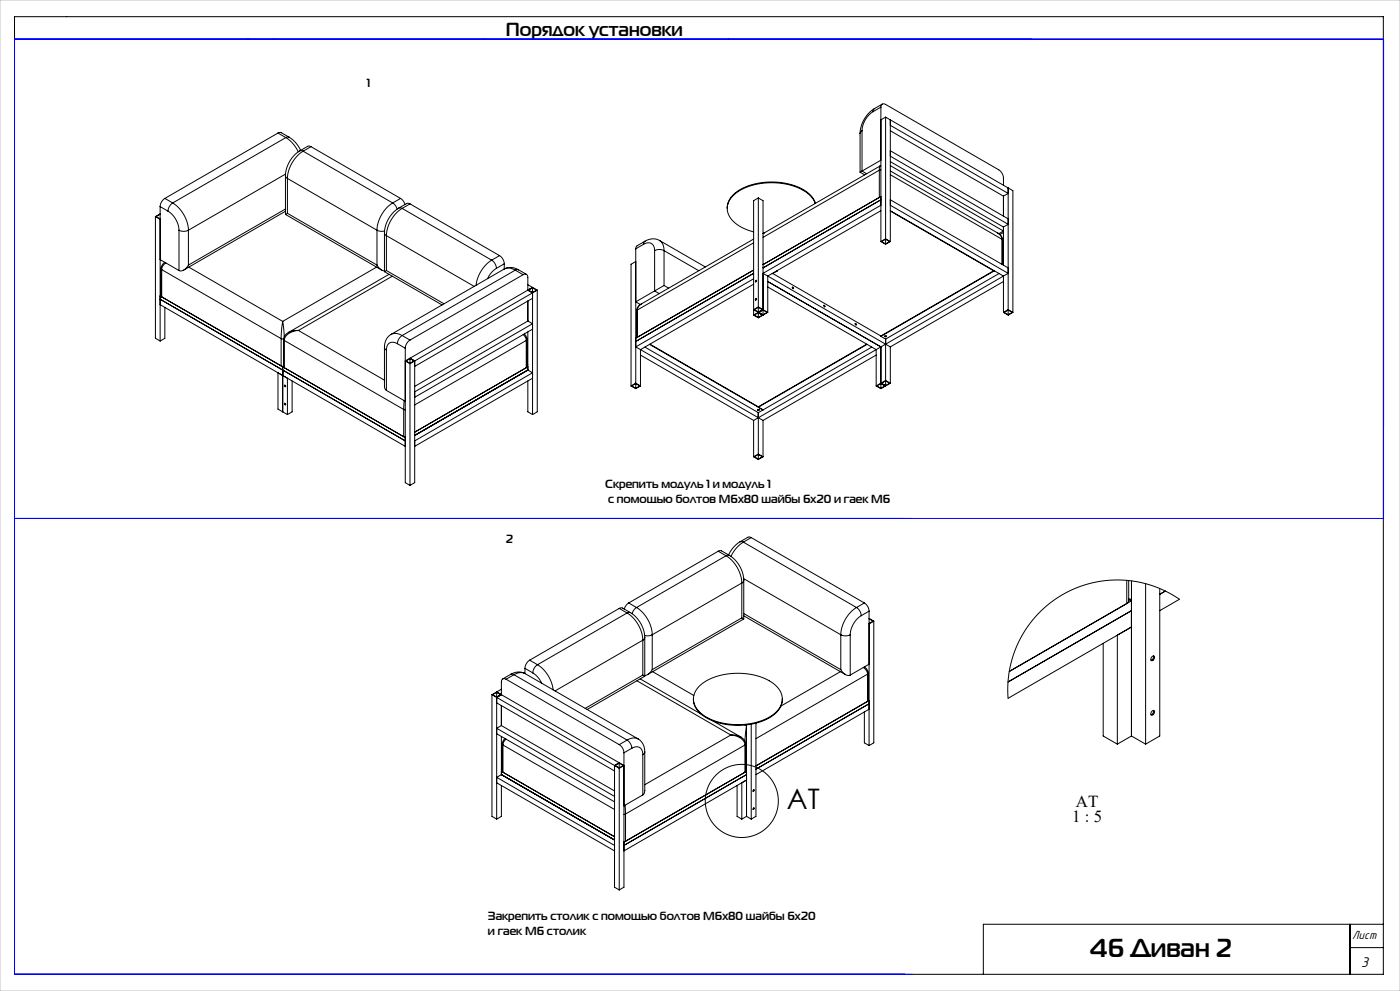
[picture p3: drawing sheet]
<svg xmlns="http://www.w3.org/2000/svg" width="420mm" height="297mm" viewBox="0 0 420 297" stroke-linecap="round" stroke-linejoin="round" font-family="sans-serif">
<g fill="none" stroke="#000" stroke-width=".3">
<path d="M4.4 5h410.6v287h-410.6zM83.4 39.9l.9-.2 2.5 1.4M83.4 39.9l-33.9 19.6M83.4 39.9l2.4 1.3M258.6 39.2l-.6 .8M258.6 39.2v12.1M261.9 33.5a7.3 7.3 0 0 0-3.3 5.7M262.3 32.6l-.4 .9M262.3 32.6a9.3 9.3 0 0 0-4.3 7.4M264.3 32.1l.4-.9 1 .1 33.9 19.6 .8 .7 .5 1 .1 2.9M264.3 32.1l-2.4 1.4M264.3 32.1v40.3"/>
<path d="M264.7 31.2l-2.4 1.4M265.7 35.1v36.5M265.7 35.1l38.2 22.1v36.4M265.7 35.1l-1.4 .8M267.1 35.9v36.5M267.1 37.6l35.4 20.4-1.5 .8M267.1 39.2l33.9 19.6M49.5 59.5l-1 1-.5 1.4M49.5 59.5l2.3 1.3M85.6 52.7l.6 .8M85.6 52.7v11.6M85.7 52.2l-29.2 16.8"/>
<path d="M85.8 41.2a10.1 10.1 0 0 1 3.7 4.3M85.8 41.2l-34 19.6M86.2 53.5l26.9 15.5M86.2 53.5v10.4M86.8 41.1l1.9 1.6 1.5 2.4M86.8 41.1l-1 .1M89.9 45.2a9.3 9.3 0 0 0-4.3 7.5M89.9 45.2l1 .1M90.9 45.3a10.4 10.4 0 0 0-4.7 8.2M90.9 45.3l26.9 15.5M93.3 44l-.9-.2-2.5 1.4M93.3 44l26.9 15.5"/>
<path d="M93.3 44l-2.4 1.3M120.2 59.5l.7 .7 .6 1.1M120.2 59.5l-2.4 1.3M227.5 59.3l1.4 .8v32.7l-2.8 1.6M227.5 59.3v32.7M227.5 59.3l-1.4 .8v34.3M258 51.6l1.4 .8M258 40v11.6M258.6 51.3l-.6 .3M258.6 51.3l1.4 .8M263.8 51v8.2M263.8 51l-34.9 20.1"/>
<path d="M263.9 49.8l-.1 1.2M263.9 49.8l-34.7 20M264.3 49.7l-.4 .1M264.3 50.9l-.5 .1M264.3 48l-5.7 3.3M264.3 58.9l-35.4 20.4M264.3 59.9l-35.4 20.4M267.1 51.2l32.2 18.6M267.1 49.6l33.9 19.6-1.4 .8M267.1 48.4l33.9 19.6M267.1 46.8l35.4 20.4-1.5 .8M267.1 45.2l35.4 20.4"/>
<path d="M267.1 59.9l35.4 20.4M267.1 52.4l33.5 19.3M301 58.8v6M302.5 56.3v36.5M46.6 64.9v36.5l1.4 .8M46.6 64.9l1.4 .8M48 77.8l5.7 3.3M48 61.9v40.3M48 61.9l2.4 1.4M48 64.2l-1.2 .7 1.2 .7M48 64.1l-1.4 .8M49.4 78.6l-.8 .9-.3 1"/>
<path d="M49.8 78.8l-1 1-.3 1M50.4 63.3a7.3 7.3 0 0 1 3.3 5.7M51.8 60.8a10.4 10.4 0 0 1 4.7 8.2M51.8 60.8l-1 1.1-.4 1.4M53.7 69l1.4 .3 1.4-.3M53.7 69v12.1M56.5 79.4a2.54 2.54 0 0 1-2.8 1.7M56.5 69v10.4M85.6 63.3l-30.5 17.6M85.6 64.3l28.9 16.6M85.6 62.6l-29.1 16.8M86.2 63.9l-.6 .4"/>
<path d="M86.2 63.9l26.9 15.5M113.1 79.4l1.1 1.4 1.1 .4M113.1 69l1 .3 1.3-.1M113.1 69v10.4M115.3 69.8l.6 .8M115.3 69.8v11.6M115.9 70.6v10.5M115.9 70.6l26.4 15.2M117.8 60.8a10.4 10.4 0 0 0-4.7 8.2M117.8 60.8l.8 .7 .5 1.2M119.6 62.4a9.3 9.3 0 0 0-4.3 7.4M119.6 62.4l1 .1"/>
<path d="M120.6 62.5a10.4 10.4 0 0 0-4.7 8.1M120.6 62.5l26.9 15.5M123 61.1l-.9-.2-2.5 1.5M123 61.1l26.9 15.5M123 61.1l-2.4 1.4M147.5 78l1 1 .4 1.4M147.5 78a10.5 10.5 0 0 0-4.7 7.5M149.9 76.6l1 1.1 .4 1.4M149.9 76.6l-2.4 1.4M151.3 79.1l-2.4 1.3M151.3 79.1v1.5M190.7 74.6v40.3"/>
<path d="M190.7 78.4l-1.4 .8v36.5M193.1 73.2a2.01 2.01 0 0 1 2.3-.2 2.01 2.01 0 0 1 1 2.1M193.1 73.2l-2.4 1.4M193.5 72.3l-2.5 1.4-.3 .9M193.5 72.3l-.4 .9M196.4 75.1l1.4-.3 1.4 .3M196.4 75.1v12.1M197.8 72.1a4.3 4.3 0 0 0-4.3 .2M197.8 72.1l1 1 .4 2M197.8 72.1l13.8 7.9M199.2 75.1v10.5M199.2 75.1l10.4 6"/>
<path d="M226.1 71.6l-33.7 19.5M226.1 72.8l-34.9 20.1M228.9 70l.3-.2zM228.9 70h.1M244.6 61a10.3 10.3 0 0 0-7.8-5.6 19.4 19.4 0 0 0-16.6 3 5.3 5.3 0 0 0 .8 8.8l2.3 1.3 2.8 1M244.6 60.9a10.2 10.2 0 0 0-7.8-5.7 19.4 19.4 0 0 0-16.6 3l-1.6 2-.4 2.3M264.3 72.4l1.4 .8 1.4-.8M264.3 61.5l-35.4 20.4 1.4 .8M264.3 63.1l-34 19.6M265.7 71.7l-1.2 .7 1.2 .7M265.7 71.7v1.4M265.7 71.6l1.4 .8"/>
<path d="M265.7 71.7l1.2 .7-1.2 .7M265.7 71.6l-1.4 .8M267.1 63.3l31.2 17.9-34 19.6M267.1 61.5l35.4 20.4-1.5 .8M267.1 63.1l33.9 19.6M299.3 69.8l1.1 1.1 .4 1.1M299.3 69.8l1 .9 .3 1M300.6 71.7l.2 .3M300.6 71.7v7.5M300.8 72v7.3M301 68v11.5M301 69.7l-1 .6"/>
<path d="M48 89.7l73.6 42.4M48 91.3l36.8 21.2M48.3 80.5v8.2l.2 .3M48.3 88.5l-.3 .2 36.8 21.2 .3-.1-.3 .1M48.3 80.5l.2 .3M48.5 80.8l35.8 20.7M48.5 89l35.8 20.7M48.5 80.8v8.2M49.5 92.1v9.3l-1.5 .8M56.6 80.1l28.2 16.2M84.8 96.3l-.5 5.2M84.8 96.3l.5 4.6"/>
<path d="M86.5 99.6l-1 .9-.4 1.3M89.5 99a4.1 4.1 0 0 0-4.2 3M89.5 99l-1.5 .1-1.5 .5M89.5 99l25.8 14.9M113 80.1l-28.2 16.2M115.3 81.4l17.3 10M115.9 81.1l-.6 .3M115.9 81.1l17.3 10M116.7 82.2l-30.2 17.4M117.7 82.8l-28.2 16.2M148.9 80.4l-1.6 1.4-1 1.7M151.2 80.6l1.7-.2 1.7 .6"/>
<path d="M151.2 80.6l-33.9 19.6M151.2 80.6a4.2 4.2 0 0 1 4.4 .3M154.6 81l-34 19.6M154.6 81l2.3 1.3M155.6 80.9l-1 .1M155.6 80.9l2.3 1.3M156.9 82.3l.8-.2 .6 .6v4.3M156.9 82.3l-33.9 19.6M158.3 90.2v6M158.3 99.5v11.4M158.3 87l-36.7 21.2 1.4 .8M158.3 87l1.5 .8"/>
<path d="M158.3 85.3l2.9 1.7M158.3 96.2l1.5 .8-35.4 20.4M158.3 96.2l-33.9 19.6M159.8 86.2v1.5M159.8 87.8v36.4M159.8 86.2l1.2 .8-1.2 .7M159.8 86.2l-1.3 .8 1.3 .7M159.8 86.1l-1.5 .9M159.8 87.8l-36.8 21.2M159.8 89.4l-35.4 20.4M159.8 98.7l-35.4 20.4M161.2 87v36.4l-1.4 .8"/>
<path d="M161.2 87l-1.4 .8M191 93.2v8M191.2 92.9l-.2 .3M191.2 92.9v8.2M192.4 91.1l-.9 .8-.3 1M192.5 91.1l-1.1 .9-.4 1.2M196.4 87.2l-5.7 3.3 1.4 .8M196.4 87.2l1.4 .8M199.2 85.6l-2.8 1.6M199.2 85.6l1.4 .8M226.1 80.9l-35.4 20.5M226.1 81.9l-35.4 20.4"/>
<path d="M226.1 85.2l-34 19.6v10.9M226.1 83.6l-35.4 20.4 38.2 22M227 89.5l-.3 .4M227 84l-.3 .5M227.5 92.1l1.2 .7-1.2 .7M227.5 92.1l-1.2 .7 1.2 .7M227.5 92l-1.4 .8 2.8 1.6M227.5 92l2.8 1.6M227.5 92.1v1.4M227.5 93.7v1.4M227.5 93.7l-1.2 .7 1.2 .7M227.5 93.7l1.2 .7-1.2 .7"/>
<path d="M228.9 92.9l1.2 .7-1.2 .7M228.9 92.9l-1.2 .7 1.2 .7M228.9 92.9v1.4M230.3 93.6l-2.8 1.7-1.4-.9M230.3 82.7v10.9M230.3 86l32.6 18.8v10.9M230.3 82.7l36.8 21.3M230.3 84.4l34 19.6M231.8 82l32.5 18.7M233.1 81.2h.1M233.2 81.2l-1.6 .8M233.2 81.1v.1"/>
<path d="M237.7 86.1l.2 .4M247.1 91.5l.3 .5M256.6 97l.2 .4M298.1 81.2l-33.8 19.5M299.7 82l-34 19.6M301 82.7v10.9M301 93.6l1.5 .8 1.4-.8M301 84.4l-33.9 19.6M301 82.7l-36.7 21.3M302.5 92.9v1.4M302.5 92.8l-1.5 .8M302.5 92.8l1.4 .8"/>
<path d="M302.5 92.9l-1.3 .7 1.3 .7M302.5 92.9l1.2 .7-1.2 .7M84.3 109.7h.8M84.3 101.5l.8 .1M84.3 101.5v8.2M84.8 109.9v13.5M84.8 109.9l36.8 21.3M85.1 101.8v8.1l.2 .3v-8.2M85.1 101.8l.2 .2M85.3 102l35.8 20.7M85.4 115.4l.3 .5M86.2 113.4v10.8"/>
<path d="M87.6 114.2v9.2l-1.4 .8M115.3 104.1v11.7l.2 .7 .4 .5M115.3 104.1l.6 .8M115.9 117l5.7 3.3M115.9 104.9v12.1M117.3 100.2l1.7-.3 1.6 .7M117.3 100.2a4.3 4.3 0 0 0-2 3.9M119.2 103a2.01 2.01 0 0 0-2.3-.2 2.01 2.01 0 0 0-1 2.1M119.2 103l2.4 1.4M120.6 100.6l-1 1-.4 1.4M120.6 100.6l2.4 1.3M121.6 104.4v40.3l1.4 .8"/>
<path d="M123 101.9l-1 1.1-.4 1.4M123 107.5l-1.2 .7 1.2 .7M123 107.5l1.2 .7-1.2 .7M123 107.5v1.4M123 109v36.5M123 107.4l1.4 .8v36.5l-1.4 .8M157 100.3l.7 .9 .2 .8M157.3 100.1l.6 .8 .2 .9M157.9 102l-33.5 19.4M158.1 101.8v8.1l-.2 .3v-8.2M158.1 101.8l-.2 .2M158.1 109.8l.2 .1-33.9 19.6"/>
<path d="M158.1 109.1l.2 .2M158.3 114.2v9.2l1.5 .8M158.3 110.9l-33.9 19.6M158.3 110.9l-1.4 .8M158.3 110.9l1.5 .8-35.4 20.4M159.8 113.4l-35.4 20.4M189.3 115.7l1.4 .8 1.4-.8M190.7 115v1.4M190.7 114.9l-1.4 .8M190.7 114.9l1.4 .8M190.7 115l-1.2 .7 1.2 .7M190.7 115l1.3 .7-1.3 .7"/>
<path d="M192.1 106.4l34 19.6M193.5 104l34 19.7M194.9 103.2l34 19.7M195 103.1l32.5 18.8M260 103.1l-32.5 18.8M260.1 103.2l-32.6 18.7M261.5 104l-32.6 18.9M262.9 106.4l-34 19.6M264.3 100.7v.1M264.3 104v10.9l1.4 .8M264.3 115v1.4M264.3 115l1.2 .7-1.2 .7"/>
<path d="M264.3 100.8l1.4 .8M264.3 115l-1.3 .7 1.3 .7M264.3 104l-38.2 22M265.4 100.8h.5zM265.7 114.1l-1.2 .8 1.2 .7M265.7 114l1.4 .9M265.7 114.1l1.2 .8-1.2 .7M265.7 114l-2.8 1.7M265.7 101.6v12.4M265.7 114.1v1.5M267.1 114.9l-2.8 1.6-1.4-.8M267.1 104v10.9"/>
<path d="M85.4 120.9l.3 .4M86.2 124.2l-2.8-1.6v-10.9l38.2 22.1M121.1 122.7v8.2l.5 .1M121.1 122.7l.5 .1M121.2 120.1l-.1 2.6M226.1 126v10.9M226.1 136.9l1.4 .8 1.4-.8M227.2 122.8h.5zM227.5 136.2l1.2 .7-1.2 .7M227.5 123.7v12.4M227.5 136.2v1.4M227.5 136.1l-1.4 .8"/>
<path d="M227.5 136.1l1.4 .8M227.5 136.2l-1.2 .7 1.2 .7M228.9 126v10.9M228.9 122.9l-1.4 .8M215.5 165.2l.9-.2 2.4 1.5M215.5 165.2l-26.9 15.5M215.5 165.2l2.3 1.4M217.8 166.6a10.4 10.4 0 0 1 4.7 8.1M217.8 166.6l-26.8 15.5M218.8 166.5a9.3 9.3 0 0 1 4.3 7.4M218.8 166.5l-1 .1M222 162.4l-2 1.7-1.4 2.2"/>
<path d="M222 162.4l1 .1M222.5 174.7l-26.8 15.5M222.5 174.7v10.5M223 162.5a10.1 10.1 0 0 0-3.7 4.3M223 162.5l34 19.6M223.1 173.4l29.1 16.8M223.1 173.9l-.6 .8M223.1 173.9v11.6M225.4 161.1l-.9-.1-2.5 1.4M225.4 161.1l33.9 19.6M225.4 161.1l-2.4 1.4M338 173.9v7"/>
<path d="M338.6 174v6.1l-.6 .8M338.6 179.5l.8 .1M339.4 174.1v46.5M343.7 174.9v48.1M347.9 176.4v44.2l-4.2 2.4M349.6 177.1l-1.7 1M158.9 197.9l-1 1-.4 1.4M158.9 197.9l2.4 1.3M161.3 199.2l-1 1.1-.5 1.4M161.3 199.2a10.5 10.5 0 0 1 4.6 7.5M185.8 182.3l.9-.1 2.4 1.4M185.8 182.3l-26.9 15.6"/>
<path d="M185.8 182.3l2.3 1.4M188.1 183.7a10.4 10.4 0 0 1 4.7 8.2M188.1 183.7l-26.8 15.5M188.6 180.7l-.8 .7-.5 1.1M188.6 180.7l2.4 1.4M189.1 183.6a9.3 9.3 0 0 1 4.3 7.5M189.1 183.6l-1 .1M191 182.1a10.4 10.4 0 0 1 4.7 8.1M191 182.1l-.8 .7-.6 1.1M192.8 191.9v10.4M192.8 191.9l-26.3 15.2M193.4 191.1l-.6 .8"/>
<path d="M193.4 191.1v11.6M195.7 190.2l-1 .3h-1.3M195.7 190.2v10.5M222.5 185.2l.6 .3M222.5 185.2l-26.8 15.5M223.1 184.6l30.6 17.6M223.1 185.5l-28.8 16.7M223.1 183.9l29.1 16.8M252.2 190.2l1.5 .4 1.4-.4M252.2 190.2v10.5M255.1 190.2v12.1M257 182.1a10.4 10.4 0 0 0-4.8 8.1"/>
<path d="M257 182.1l1 1 .4 1.4M258.4 184.5a7.3 7.3 0 0 0-3.3 5.7M259.3 180.7l1 1.1 .4 1.4M259.3 180.7l-2.3 1.4M259.3 199.9l.8 .8 .3 1.1M260.7 183.2l-2.3 1.3M260.7 183.2v40.2M260.7 199.1l-5.6 3.2M260.7 185.4l1.2 .8-1.2 .7M260.7 185.3l1.4 .9M262.1 186.2v36.4l-1.4 .8M262.1 186.2l-1.4 .8"/>
<path d="M331 192.8v27.8l4.2 2.4M339.4 180.1l-.8-.5 .8 .5-36.6 21.1 35.2-20.3M339.4 183l-37 21.4M345.6 196.9a.48 .48 0 0 1 .7-.2 .48 .48 0 0 1-.1 .8 .52 .52 0 0 1-.4 .5 .52 .52 0 0 1-.6-.3zM346 196.6a1.09 1.09 0 0 1-.7 1.3M347.9 183l5.9-3.4-3.1-1.9-3.4-1.6-3.5-1.2-3.7-.7-3.7-.4-3.7 .1-3.7 .5-3.6 .9-3.7 1.4-3.5 1.8-3.2 2.3-3 2.6-2.6 2.9-2.3 3.3-1.8 3.5-1.4 3.6-.8 3.1-.6 3.1-.2 3.2 .1 3.2 37-21.4-4.2 2.5v32.6M147.6 208.2v36.5l1.4 .8M147.6 208.2l38.2 22M149 207.4l38.2 22-1.4 .8M149 207.5l1.2 .7-1.2 .7M149 207.5l-1.2 .7 1.2 .7M149 207.5v1.4"/>
<path d="M149 219.9l35.4 20.4M149 210.6l35.4 20.5M150.4 211.5v6M150.4 206.6l-2.8 1.6M150.4 217.5l34 19.5M150.4 217.5l-1.4 .8 35.4 20.4M151.8 203.6l-.7-.2-.5 .4-.2 4.4-1.4 .8v36.5M151.8 203.6l34 19.6M153.2 202.1l1 .1M153.2 202.1l-2.4 1.4M154.2 202.2l-2.4 1.4M154.2 202.2l33.9 19.6"/>
<path d="M157.5 200.3v1.6M157.5 200.3l2.3 1.4M157.5 201.9a4.3 4.3 0 0 0-4.3 .2M157.5 201.9l-1.6-.3-1.7 .6M157.5 201.9l34 19.6M159.8 201.7l1.6 1.3 1.1 1.8M191.1 204l28.1 16.3M192 203.5l18.3 10.5M192.8 202.3l.6 .4M192.8 202.3l-17.2 10M193.4 202.7l-17.3 9.9M195.7 200.7l-1.2 1.3-1.1 .5"/>
<path d="M195.8 201.3l12.4 7.1M208 209.5a7 7 0 0 0 4.8 6.1 20.4 20.4 0 0 0 19.3-1.3 5.9 5.9 0 0 0 2.6-4.8M209.7 205.7a18.6 18.6 0 0 1 15.9-3.5 11.2 11.2 0 0 1 8.8 5.8 5.8 5.8 0 0 1-3.4 6.8 20.2 20.2 0 0 1-20.5-.9 5.2 5.2 0 0 1-.8-8.2zM213.9 216.1l8.3 4.8M223.5 217.3l.5 .3-.5 4.6M224 217.2v27.5M225.4 217v28.5M226.8 216.7v28l-1.4 .8M252.1 201.3l-17.8 10.3M252.2 200.7a2.54 2.54 0 0 0 2.9 1.6M259 200l1 1 .3 1M259.3 213.4v9.2l1.4 .8"/>
<path d="M260.3 202l-33.5 19.4M260.4 201.8v8.1l-.1 .3v-8.2M260.4 201.8l-.1 .2M260.4 209.8l.3 .1-33.9 19.6M260.7 212.6l-33.9 19.5M260.7 210.9l-33.9 19.6M345.6 213.2a.48 .48 0 0 1 .7-.2 .48 .48 0 0 1-.1 .8 .52 .52 0 0 1-.4 .5 .52 .52 0 0 1-.6-.3zM346 212.9a1.09 1.09 0 0 1-.7 1.3M149 234.6l35.4 20.4M150.4 220.7v11.4M150.4 235.4v9.3l-1.4 .8M150.4 232.1l34 19.6"/>
<path d="M150.4 232.1l-1.4 .9 35.4 20.4M150.7 223v8.2l.2 .2v-8.1M150.7 223l.2 .3M150.7 231l-.3 .2 34 19.6M150.7 230.4l-.3 .1M150.9 223.3l33.5 19.3M151.5 221.3l-.6 .9-.2 .8M151.8 221.5l-.7 1-.2 .8M185.8 223.2l1 1 .4 1.4M185.8 228.7v1.4M185.8 230.2v36.5M185.8 228.6l-1.4 .8v36.5l1.4 .8"/>
<path d="M185.8 228.7l-1.3 .7 1.3 .7M185.8 228.7l1.2 .7-1.2 .7M187.2 225.6v40.3l-1.4 .8M188.1 221.8l1 1.1 .4 1.4M188.1 221.8l-2.3 1.4M189.5 224.3a2.01 2.01 0 0 1 2.4-.3 2.01 2.01 0 0 1 .9 2.2M189.5 224.3l-2.3 1.3M191.5 221.5a4.2 4.2 0 0 1 1.9 3.8M191.5 221.5l-1.7-.3-1.7 .6M192.8 226.2v12M192.8 238.2l-5.6 3.3M193.4 225.3v11.8l-.1 .7-.5 .4"/>
<path d="M193.4 225.3l-.6 .9M219.2 220.3a4.1 4.1 0 0 1 4.3 3M219.2 220.3l1.6 .1 1.4 .5M219.2 220.3l-25.8 14.9M221.1 235.4v9.3l1.4 .8M222.2 220.9l1.2 1 .3 1.1M222.2 220.9h.1M223.5 223.3l-35.8 20.7M223.5 223.3v8.1M223.5 231.4l-35.8 20.7M223.7 222.8h.3M223.7 223v8.2l-.2 .2"/>
<path d="M223.7 231h.3M223.7 231l.3 .2-36.8 21.2M223.7 223l-.2 .3M223.7 231l.3 .2M224 232.1l-36.8 21.3M226.2 236.7l-.3 .4M339.4 220.6l4.3 2.4M339.4 220.6l-4.2 2.4M187.5 241.3l.2 2.7M187.7 252.1l-.5 .1M187.7 244l-.5 .1M187.7 244v8.1"/>
<path d="M222.5 245.5v-10.9l1.5-.8-36.8 21.2M224 244.7l1.4 .8M224 244.7l-1.5 .8M226.2 242.1l-.3 .4M405 277v15M415 277h-120v15M405 284h10"/>
<circle cx="226.9" cy="84.2" r=".23"/>
<circle cx="226.9" cy="89.7" r=".23"/>
<circle cx="237.9" cy="86.2" r=".23"/>
<circle cx="247.3" cy="91.7" r=".23"/>
<circle cx="256.8" cy="97.1" r=".23"/>
<circle cx="85.5" cy="115.7" r=".23"/>
<circle cx="265.7" cy="100.8" r=".23"/>
<circle cx="85.5" cy="121.2" r=".23"/>
<circle cx="227.5" cy="122.9" r=".23"/>
<circle cx="226.1" cy="236.9" r=".23"/>
<circle cx="222.5" cy="240" r="11"/>
<circle cx="226.1" cy="242.4" r=".23"/>
</g>
<path d="M0 0h420v297h-420z" fill="none" stroke="#c0c0c0" stroke-width=".3"/>
<path d="M4.4 155.4h410.7v-143.6h-410.7v280.2h269.2" fill="none" stroke="#00f" stroke-width=".3"/>
<text font-size="8.5" x="236.1" y="242.4">AT</text>
<text font-size="7.8" x="327" y="286.9">46 Диван 2</text>
<text font-size="5.6" x="151.7" y="10.8">Порядок установки</text>
<g font-size="5">
<text x="322.8" y="241.8">AT</text>
<text x="321.7" y="246.4">1 : 5</text>
</g>
<text font-size="4.4" x="408.3" y="289.8">3</text>
<text font-size="3.7" x="405.6" y="281.4">Лист</text>
<g font-size="3.5">
<text x="110" y="26">1</text>
<text x="181.6" y="146.3">Скрепить модуль 1 и модуль 1</text>
<text x="182.4" y="150.9">с помощью болтов М6х80 шайбы 6х20 и гаек М6</text>
<text x="151.7" y="162.9">2</text>
<text x="146.4" y="275.6">Закрепить столик с помощью болтов М6х80 шайбы 6х20</text>
<text x="146.4" y="280.1">и гаек М6 столик</text>
</g>
</svg>
